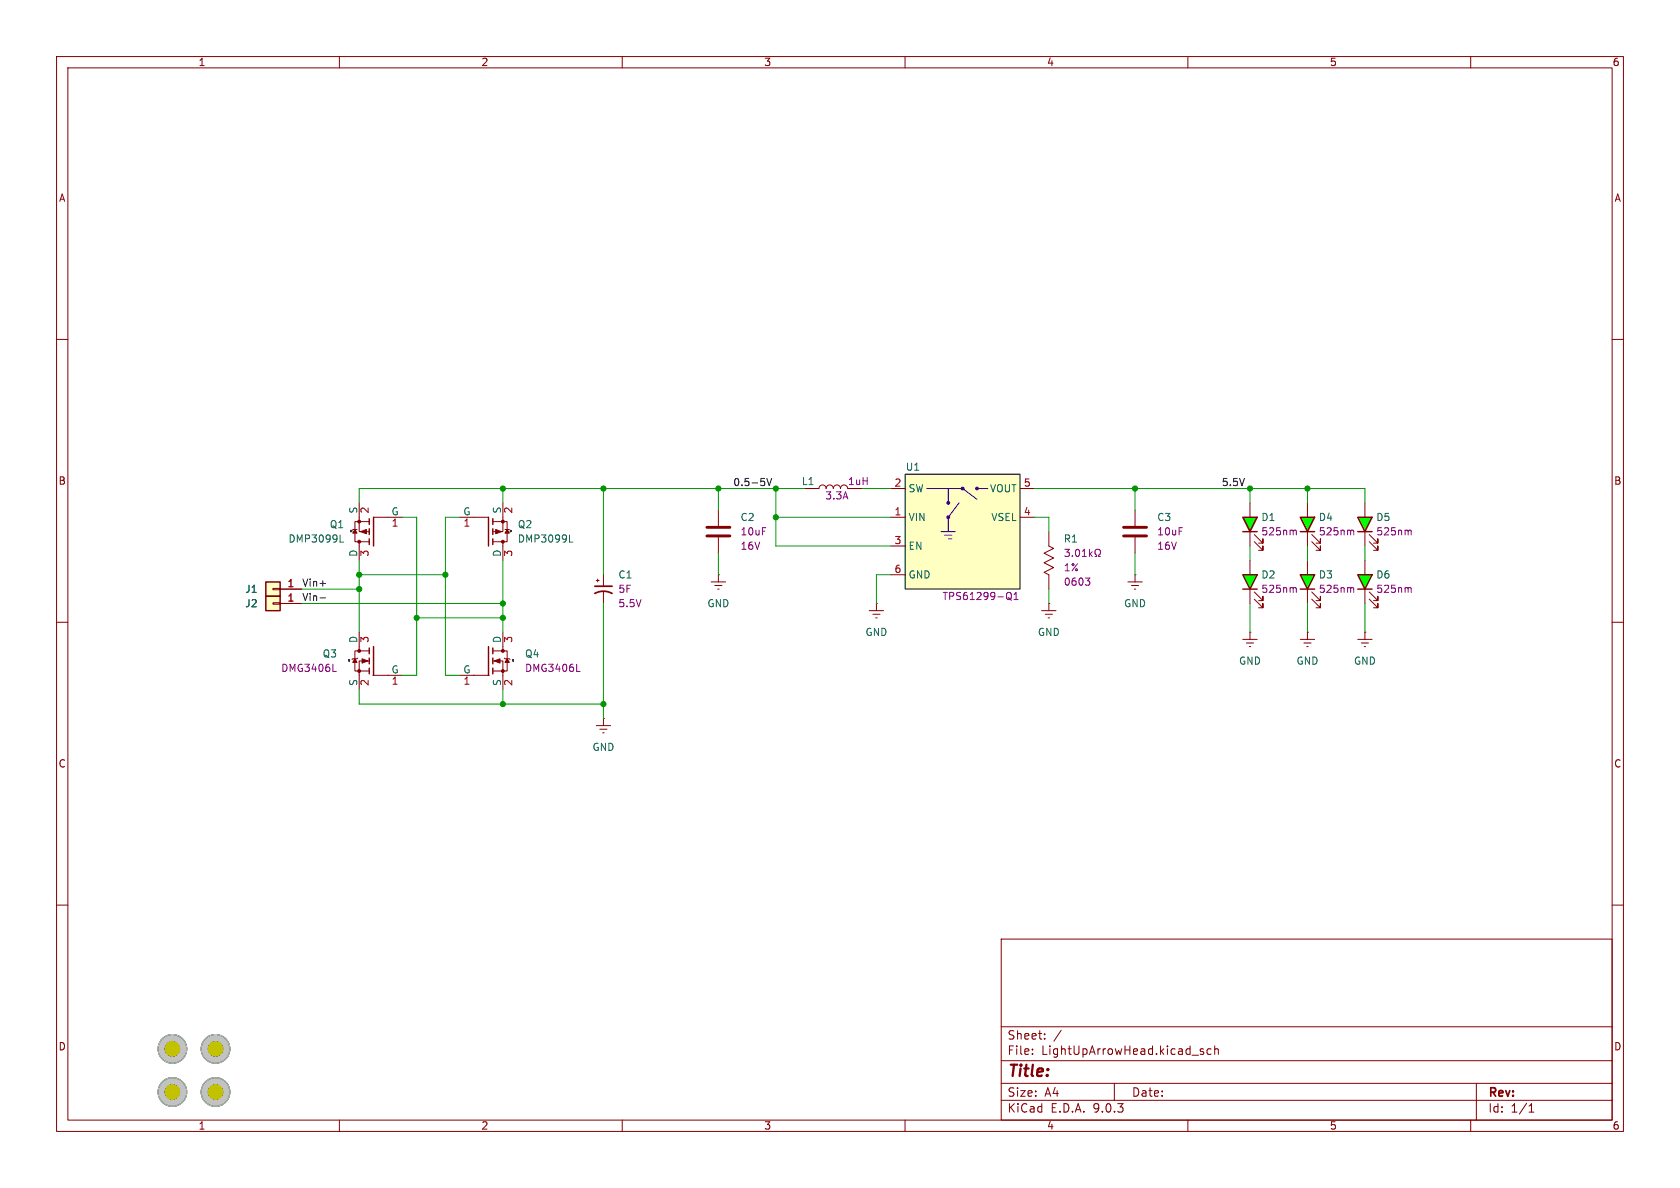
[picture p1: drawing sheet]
<svg xmlns="http://www.w3.org/2000/svg" width="297mm" height="210mm" viewBox="0 0 297 210" stroke-linecap="round" stroke-linejoin="round" font-family="sans-serif">
<g fill="none" stroke="#840000" stroke-width=".18">
<path d="M10 10h277v190h-277zM12 12h273v186h-273zM60 10v2M110 10v2M160 10v2M210 10v2M260 10v2M10 60h2M285 60h2M200.7 90.2v2.8M200.7 95v2.8M10 110h2"/>
<path d="M153.7 108h2.5M154.3 108.6h1.3M154.8 109.2h.3M154.9 106.7h.1M154.9 106.7v1.3M219.7 113h2.5M220.3 113.7h1.3M220.9 114.3h.2M221 111.8h.1M221 111.8v1.2M285 110h2M10 160h2"/>
<path d="M177 166h108v32h-108zM285 160h2M60 198v2M110 198v2M160 198v2M177 194.5h108M177 191.5h108M177 187.5h108M177 181.5h108M182.5 186.3v.1M182.5 185.5v.1M184.7 183.6v.1"/>
<path d="M184.7 182.8v.1M187.6 182.1l-1.3 2M197 191.5v3M210 198v2M212.2 185.7l.6 .4-.2 .3-.4-.1M212.7 185.5l-.3-.1-.2 .2M214.1 185.5l-.4-.1-.3 .3v.4l.1 .2h.6M214.7 185.5l.3-.1 .3 .1 .1 .9M214.7 184.9v1.5M260 198v2M261 191.5v6.5M270.3 196.6h.9"/>
<path d="M270.3 195.5l.4-.4v1.5"/>
</g>
<path d="M198.6 93.2h4.1M198.6 94.7h4.1" fill="none" stroke="#840000" stroke-width=".51"/>
<path d="M219.7 101.6h2.5l-1.2 2.5z" fill="#0f0"/>
<path d="M221 99.1v2.5M221 104.1v2.6M221.7 104.6l1.6 1.6v-.8v.8h-.8M221.7 105.9l1.6 1.5v-.7v.7h-.8" fill="none" stroke="#840000" stroke-width=".18"/>
<path d="M219.7 101.6h2.5l-1.2 2.5zM219.7 104.1h2.5" fill="none" stroke="#840000" stroke-width=".25"/>
<path d="M228.8 103.9l.4 .2v.6" fill="none" stroke="#840084" stroke-width=".18"/>
<path d="M219.7 91.4h2.5l-1.2 2.6z" fill="#0f0"/>
<path d="M221 88.9v2.5M221 94v2.5M221.7 94.5l1.6 1.5v-.7v.7h-.8M221.7 95.8l1.6 1.5v-.8v.8h-.8" fill="none" stroke="#840000" stroke-width=".18"/>
<path d="M219.7 91.4h2.5l-1.2 2.6zM219.7 94h2.5" fill="none" stroke="#840000" stroke-width=".25"/>
<path d="M228.8 93.7l.4 .2v.7" fill="none" stroke="#840084" stroke-width=".18"/>
<path d="M229.9 91.4h2.5l-1.3 2.6z" fill="#0f0"/>
<g fill="none" stroke="#840000" stroke-width=".18">
<path d="M231.1 88.9v2.5M231.1 94v2.5M231.9 94.5l1.5 1.5v-.7v.7h-.7M231.9 95.8l1.5 1.5v-.8v.8h-.7M229.9 113h2.5M230.5 113.7h1.3M231 114.3h.3M231.1 111.8h.1M231.1 111.8v1.2M240 113h2.6M240.7 113.7h1.2M241.2 114.3h.2"/>
<path d="M241.3 111.8h.1M241.3 111.8v1.2"/>
</g>
<path d="M229.9 91.4h2.5l-1.3 2.6zM229.9 94h2.5" fill="none" stroke="#840000" stroke-width=".25"/>
<path d="M239 93.7l.3 .2v.7" fill="none" stroke="#840084" stroke-width=".18"/>
<path d="M229.9 101.6h2.5l-1.3 2.5z" fill="#0f0"/>
<path d="M143.5 86.4h1.3a.64 .64 0 0 1 .6-.7 .64 .64 0 0 1 .6 .7 .64 .64 0 0 1 .7-.7 .64 .64 0 0 1 .6 .7 .64 .64 0 0 1 .7-.7 .64 .64 0 0 1 .6 .7 .64 .64 0 0 1 .6-.7 .64 .64 0 0 1 .7 .7M231.1 99.1v2.5M199.4 102.9h2.5M200 103.5h1.3M200.5 104.1h.3M200.7 101.6h.1M200.7 101.6v1.3M231.1 104.1v2.6M231.9 104.6l1.5 1.6v-.8v.8h-.7M231.9 105.9l1.5 1.5v-.7v.7h-.7" fill="none" stroke="#840000" stroke-width=".18"/>
<path d="M229.9 101.6h2.5l-1.3 2.5zM229.9 104.1h2.5" fill="none" stroke="#840000" stroke-width=".25"/>
<path d="M239 103.9l.3 .2v.6" fill="none" stroke="#840084" stroke-width=".18"/>
<path d="M240 101.6h2.6l-1.3 2.5z" fill="#0f0"/>
<path d="M62.4 93.6h.7M63.5 88.9v5.1h1.8M63.5 95.8v3.3M65.3 92.2h-2.5v3.6h2.5M66 91.4h5.1M241.3 99.1v2.5M241.3 104.1v2.6M242.1 104.6l1.5 1.6v-.8v.8h-.8M242.1 105.9l1.5 1.5v-.7v.7h-.8" fill="none" stroke="#840000" stroke-width=".18"/>
<path d="M65.3 91.7v1M65.3 93.5v1M65.3 95.3v1M66 91.4v5.1M240 101.6h2.6l-1.3 2.5zM240 104.1h2.6" fill="none" stroke="#840000" stroke-width=".25"/>
<path d="M249.1 103.9l.4 .2v.6" fill="none" stroke="#840084" stroke-width=".18"/>
<g fill="#840000" stroke="#840000" stroke-width=".18">
<path d="M63.8 94l1-.4v.8z"/>
<path d="M62.7 93.6l.4 .6h-.7z"/>
<circle cx="63.5" cy="95.8" r=".25"/>
<circle cx="63.5" cy="92.2" r=".25"/>
</g>
<path d="M62.2 93.8h-.2v.3M62.2 93.8h.1M62.2 93.9h-.1M62.2 93.8v.1M62.2 93.9h.1" fill="none" stroke="#000" stroke-width=".18"/>
<path d="M60.1 95.8h.6" fill="none" stroke="#006464" stroke-width=".18"/>
<path d="M47 102.9h2.5v2.5h-2.5z" fill="#ffffc2"/>
<path d="M47 102.9h2.5v2.5h-2.5zM86.4 114.3v5.1M87.1 114.6v1M87.1 116.3v1M87.1 118.1v1" fill="none" stroke="#840000" stroke-width=".25"/>
<path d="M48.3 104h1.2v.3h-1.2zM49.5 104.1h3.8M81.3 119.4h5.2M87.1 115.1h2.6v3.5h-2.6M87.1 116.8h1.8v5.1M88.9 111.8v3.3M89.2 116.3l.1 .2h.7l.2 .1" fill="none" stroke="#840000" stroke-width=".18"/>
<g fill="#840000" stroke="#840000" stroke-width=".18">
<path d="M87.4 116.8l1-.3v.7z"/>
<path d="M89.7 116.5l.3 .6h-.7z"/>
<circle cx="88.9" cy="115.1" r=".25"/>
<circle cx="88.9" cy="118.6" r=".25"/>
</g>
<path d="M90.8 116.6v.3l-.2-.3v.3" fill="none" stroke="#000" stroke-width=".18"/>
<path d="M102 118.7h.6" fill="none" stroke="#840084" stroke-width=".18"/>
<path d="M47 105.4h2.5v2.6h-2.5z" fill="#ffffc2"/>
<path d="M86.4 91.4v5.1M87.1 91.7v1M87.1 93.5v1M87.1 95.3v1M47 105.4h2.5v2.6h-2.5z" fill="none" stroke="#840000" stroke-width=".25"/>
<g fill="none" stroke="#840000" stroke-width=".18">
<path d="M81.3 91.4h5.1M87.1 92.2h2.5v3.6h-2.5M88.9 88.9v5.1h-1.8M88.9 95.8v3.3M89.3 93.6h.7M185.4 94v2.5l.9 .4-1.7 .9 1.7 .8-1.7 .9 1.7 .8-1.7 .9 .8 .4v2.5M48.3 106.6h1.2v.2h-1.2zM49.5 106.7h3.8M184.1 108h2.6M184.8 108.6h1.3M185.3 109.2h.2M185.4 106.7h.1"/>
<path d="M185.4 106.7v1.3"/>
</g>
<g fill="#c2c2c2" stroke="#c2c2c2" stroke-width=".18">
<circle cx="30.5" cy="193" r="2.54"/>
<circle cx="38.1" cy="185.4" r="2.54"/>
<circle cx="38.1" cy="193" r="2.54"/>
<circle cx="30.5" cy="185.4" r="2.54"/>
</g>
<g fill="none" stroke="#000" stroke-width=".18">
<path d="M90.4 93.9h-.1M90.4 93.9l-.2-.1v.3M90.4 93.9h.1"/>
<circle cx="30.5" cy="193" r="2.54"/>
<circle cx="30.5" cy="185.4" r="2.54"/>
<circle cx="30.5" cy="185.4" r="1.27"/>
<circle cx="30.5" cy="193" r="1.27"/>
<circle cx="38.1" cy="193" r="2.54"/>
<circle cx="38.1" cy="185.4" r="2.54"/>
<circle cx="38.1" cy="185.4" r="1.27"/>
<circle cx="38.1" cy="193" r="1.27"/>
</g>
<g fill="#c2c200" stroke="#c2c200" stroke-width=".18">
<circle cx="30.5" cy="193" r="1.27"/>
<circle cx="38.1" cy="185.4" r="1.27"/>
<circle cx="38.1" cy="193" r="1.27"/>
<circle cx="30.5" cy="185.4" r="1.27"/>
</g>
<g fill="none" stroke="#c2c2c2" stroke-width=".18">
<circle cx="30.5" cy="193" r="2.54"/>
<circle cx="30.5" cy="185.4" r="2.54"/>
<circle cx="38.1" cy="193" r="2.54"/>
<circle cx="38.1" cy="185.4" r="2.54"/>
</g>
<path d="M188.3 97.1h.7l-.4 .5 .4 .1v.5l-.2 .2-.5-.2M189.6 98.2v.2M190.2 97.2l.2-.1a.68 .68 0 0 1 .5 .6 .68 .68 0 0 1-.5 .7l-.2-.2-.1-.3zM191.3 98.4h.8M191.3 97.5l.4-.4v1.3M192.6 97.1v1.3M192.7 97.9l.4 .5M193.1 97.5l-.5 .5M193.6 98.4h.3v-.3a.54 .54 0 0 1-.3-.7 .54 .54 0 0 1 .8-.2 .58 .58 0 0 1-.2 .9v.3h.3M191.9 102.2h.8l-.5 .5M192.4 102.7l.3 .2v.3l-.3 .2" fill="none" stroke="#840084" stroke-width=".18"/>
<g fill="#840000" stroke="#840000" stroke-width=".18">
<path d="M87.6 93.6l1 .4-1 .4z"/>
<path d="M89.7 93.6l.3 .6h-.7z"/>
<circle cx="88.9" cy="95.8" r=".25"/>
<circle cx="88.9" cy="92.2" r=".25"/>
</g>
<path d="M100.7 95.8h.6" fill="none" stroke="#006464" stroke-width=".18"/>
<path d="M240 91.4h2.6l-1.3 2.6z" fill="#0f0"/>
<g fill="none" stroke="#840000" stroke-width=".18">
<path d="M241.3 88.9v2.5M241.3 94v2.5M242.1 94.5l1.5 1.5v-.7v.7h-.8M242.1 95.8l1.5 1.5v-.8v.8h-.8M63.2 116.3l-.1 .2h-.7l-.2 .1M63.5 111.8v3.3M65.3 115.1h-2.6v3.5h2.6M65.3 116.8h-1.8v5.1M65.9 119.4h5.2M105.4 102.6h.5M105.7 102.4v.5M106.7 101.6v2"/>
<path d="M106.7 104.6v2.1M125.7 102.9h2.6M126.4 103.5h1.2M126.9 104.1h.2M127 101.6h.1M127 101.6v1.3M105.4 128.3h2.5M106 128.9h1.3M106.6 129.5h.2M106.7 127h.1M106.7 127v1.3"/>
</g>
<path d="M240 91.4h2.6l-1.3 2.6zM240 94h2.6M65.3 114.6v1M65.3 116.3v1M65.3 118.1v1M66 114.3v5.1" fill="none" stroke="#840000" stroke-width=".25"/>
<path d="M249.1 93.7l.4 .2v.7M58.9 118.7h.6" fill="none" stroke="#840084" stroke-width=".18"/>
<g fill="#840000" stroke="#840000" stroke-width=".18">
<path d="M64 116.5l1 .3-1 .4z"/>
<path d="M62.7 116.5l.4 .6h-.7z"/>
<circle cx="63.5" cy="115.1" r=".25"/>
<circle cx="63.5" cy="118.6" r=".25"/>
</g>
<path d="M61.8 116.6v.3l-.2-.3v.3" fill="none" stroke="#000" stroke-width=".18"/>
<path d="M105.2 104.9a3.2 3.2 0 0 1 3 0M105.2 103.6h3" fill="none" stroke="#840000" stroke-width=".3"/>
<path d="M160 83.8h20.3v20.3h-20.3z" fill="#ffffc2"/>
<path d="M163.8 86.4h6.4l2.5 1.9M166.4 94h2.5M167 94.6h1.3M167.6 86.4v2.5M167.6 95.3h.7M169.5 88.9l-1.9 2.5v2.6M172.7 86.4h1.9" fill="none" stroke="#00f" stroke-width=".18"/>
<g fill="#00f" stroke="#00f" stroke-width=".18">
<circle cx="167.6" cy="88.9" r=".25"/>
<circle cx="167.6" cy="91.4" r=".25"/>
<circle cx="170.2" cy="86.4" r=".25"/>
<circle cx="172.7" cy="86.4" r=".25"/>
</g>
<path d="M160 83.8h20.3v20.3h-20.3z" fill="none" stroke="#000" stroke-width=".18"/>
<path d="M127 90.2v2.8M127 95v2.8M157.5 86.4h2.5M157.5 91.4h2.5M157.5 96.5h2.5M180.3 86.4h2.6M180.3 91.4h2.6M49.5 104.1h3.8M49.5 106.7h3.8M157.5 101.6h2.5" fill="none" stroke="#840000" stroke-width=".18"/>
<path d="M178 104.9l.2-.2a.43 .43 0 0 1 .6 .4v.5a.43 .43 0 0 1-.3 .4 .43 .43 0 0 1-.5-.2M178.2 105.7l.6 .4M179.3 106h.7M179.3 105.1l.3-.4v1.3" fill="none" stroke="#840084" stroke-width=".18"/>
<path d="M125 93.2h4M125 94.7h4" fill="none" stroke="#840000" stroke-width=".51"/>
<path d="M135.6 84.6l.4 1.2 .4-1.2M56.6 105.7h1M56.6 103.1h1" fill="none" stroke="#0f0f0f" stroke-width=".18"/>
<g fill="none" stroke="#009600" stroke-width=".18">
<path d="M63.5 99.1v12.7M71.1 91.4h2.6v28h-2.6M81.3 91.4h-2.6v28h2.6M88.9 86.4v2.5M88.9 99.1v12.7M106.7 86.4v15.2M127 86.4v3.8M127 97.8v3.8M137.2 91.4h20.3M137.2 86.4v10.1h20.3M142.2 86.4h-78.7v2.5M152.4 86.4h5.1"/>
<path d="M182.9 86.4h58.4v2.5M182.9 91.4h2.5v2.6M200.7 86.4v3.8M200.7 97.8v3.8M221 86.4v2.5M221 96.5v2.6M231.1 86.4v2.5M231.1 96.5v2.6M241.3 96.5v2.6M53.3 106.7h35.6M53.3 104.1h10.2M63.5 101.6h15.2"/>
<path d="M73.7 109.2h15.2M106.7 106.7v20.3M157.5 101.6h-2.6v5.1M185.4 104.1v2.6M221 106.7v5.1M231.1 106.7v5.1M241.3 106.7v5.1M63.5 121.9v2.6h43.2M88.9 121.9v2.6"/>
</g>
<g fill="#009600" stroke="#009600" stroke-width=".18">
<circle cx="221" cy="86.4" r=".46"/>
<circle cx="200.7" cy="86.4" r=".46"/>
<circle cx="231.1" cy="86.4" r=".46"/>
<circle cx="88.9" cy="106.7" r=".46"/>
<circle cx="88.9" cy="86.4" r=".46"/>
<circle cx="106.7" cy="86.4" r=".46"/>
<circle cx="88.9" cy="124.5" r=".46"/>
<circle cx="106.7" cy="124.5" r=".46"/>
<circle cx="127" cy="86.4" r=".46"/>
<circle cx="137.2" cy="91.4" r=".46"/>
<circle cx="137.2" cy="86.4" r=".46"/>
<circle cx="63.5" cy="104.1" r=".46"/>
<circle cx="78.7" cy="101.6" r=".46"/>
<circle cx="73.7" cy="109.2" r=".46"/>
<circle cx="88.9" cy="109.2" r=".46"/>
<circle cx="63.5" cy="101.6" r=".46"/>
</g>
<text font-size="2.8" fill="#840000" x="178" y="190.9">Title:</text>
<g font-size="2.1" fill="#840000">
<text x="178" y="184">Sheet:</text>
<text x="178" y="186.7">File:</text>
<text x="184.1" y="186.7">LightUpArrowHead.kicad_sch</text>
<text x="178" y="196.9">KiCad</text>
<text x="178" y="194.1">Size:</text>
<text x="184.7" y="194.1">A4</text>
<text x="185.7" y="196.9">E.D.A.</text>
<text x="193.3" y="196.9">9.0.3</text>
<text x="200" y="194.1">Date:</text>
<text x="263" y="194.3">Rev:</text>
<text x="263" y="196.9">Id:</text>
<text x="267.1" y="196.9">1/1</text>
</g>
<g font-size="1.8" fill="#840000">
<text x="35" y="11.9">1</text>
<text x="85" y="11.9">2</text>
<text x="135" y="11.9">3</text>
<text x="185" y="11.9">4</text>
<text x="235" y="11.9">5</text>
<text x="285" y="11.9">6</text>
<text x="10.3" y="35.9">A</text>
<text x="285.3" y="35.9">A</text>
<text x="10.3" y="85.9">B</text>
<text x="285.3" y="85.9">B</text>
<text x="10.3" y="135.9">C</text>
<text x="285.3" y="135.9">C</text>
<text x="10.3" y="185.9">D</text>
<text x="285.3" y="185.9">D</text>
<text x="35" y="199.9">1</text>
<text x="85" y="199.9">2</text>
<text x="135" y="199.9">3</text>
<text x="185" y="199.9">4</text>
<text x="235" y="199.9">5</text>
<text x="285" y="199.9">6</text>
</g>
<g font-size="1.8" fill="#006464">
<text x="160" y="83.4">U1</text>
<text x="141.7" y="86">L1</text>
<text x="160.5" y="87.2">SW</text>
<text x="174.9" y="87.2">VOUT</text>
<text x="58.2" y="93.6">Q1</text>
<text x="63.2" y="90.9" transform="rotate(-90 63.2 90.9)">S</text>
<text x="69.1" y="91.2">G</text>
<text x="81.8" y="91.2">G</text>
<text x="88.6" y="90.9" transform="rotate(-90 88.6 90.9)">S</text>
<text x="91.4" y="93.6">Q2</text>
<text x="130.8" y="92.3">C2</text>
<text x="160.5" y="92.3">VIN</text>
<text x="175.2" y="92.3">VSEL</text>
<text x="204.5" y="92.3">C3</text>
<text x="222.9" y="92.3">D1</text>
<text x="233.1" y="92.3">D4</text>
<text x="243.2" y="92.3">D5</text>
<text x="50.9" y="96.1">DMP3099L</text>
<text x="63.2" y="98.5" transform="rotate(-90 63.2 98.5)">D</text>
<text x="88.6" y="98.5" transform="rotate(-90 88.6 98.5)">D</text>
<text x="91.4" y="96.1">DMP3099L</text>
<text x="160.5" y="97.4">EN</text>
<text x="188" y="96.1">R1</text>
<text x="43.3" y="105">J1</text>
<text x="43.3" y="107.5">J2</text>
<text x="109.2" y="102.5">C1</text>
<text x="125" y="107.5">GND</text>
<text x="160.5" y="102.5">GND</text>
<text x="198.6" y="107.5">GND</text>
<text x="222.9" y="102.5">D2</text>
<text x="233.1" y="102.5">D3</text>
<text x="243.2" y="102.5">D6</text>
<text x="63.2" y="113.8" transform="rotate(-90 63.2 113.8)">D</text>
<text x="88.6" y="113.8" transform="rotate(-90 88.6 113.8)">D</text>
<text x="152.9" y="112.6">GND</text>
<text x="183.4" y="112.6">GND</text>
<text x="56.9" y="116.4">Q3</text>
<text x="69.1" y="119.1">G</text>
<text x="81.8" y="119.1">G</text>
<text x="92.7" y="116.4">Q4</text>
<text x="218.9" y="117.7">GND</text>
<text x="229.1" y="117.7">GND</text>
<text x="239.3" y="117.7">GND</text>
<text x="63.2" y="121.4" transform="rotate(-90 63.2 121.4)">S</text>
<text x="88.6" y="121.4" transform="rotate(-90 88.6 121.4)">S</text>
<text x="104.6" y="132.9">GND</text>
</g>
<g font-size="1.8" fill="#0f0f0f">
<text x="129.5" y="86">0.5-5V</text>
<text x="215.9" y="86">5.5V</text>
<text x="53.3" y="106.3">Vin-</text>
<text x="53.3" y="103.8">Vin+</text>
</g>
<g font-size="1.8" fill="#840084">
<text x="145.8" y="88.5">3.3A</text>
<text x="149.8" y="86">1uH</text>
<text x="130.8" y="94.8">10uF</text>
<text x="204.5" y="94.8">10uF</text>
<text x="222.9" y="94.8">525nm</text>
<text x="233.1" y="94.8">525nm</text>
<text x="243.2" y="94.8">525nm</text>
<text x="130.8" y="97.4">16V</text>
<text x="188" y="101.2">1%</text>
<text x="204.5" y="97.4">16V</text>
<text x="109.2" y="105">5F</text>
<text x="109.2" y="107.5">5.5V</text>
<text x="166.5" y="106.3">TPS61299-Q1</text>
<text x="188" y="103.7">0603</text>
<text x="222.9" y="105">525nm</text>
<text x="233.1" y="105">525nm</text>
<text x="243.2" y="105">525nm</text>
<text x="49.6" y="119">DMG3406L</text>
<text x="92.7" y="119">DMG3406L</text>
</g>
<g font-size="1.8" fill="#a90000">
<text x="158" y="86.1">2</text>
<text x="180.9" y="86.1">5</text>
<text x="65.5" y="90.9" transform="rotate(-90 65.5 90.9)">2</text>
<text x="69.1" y="93.4">1</text>
<text x="81.8" y="93.4">1</text>
<text x="90.9" y="90.9" transform="rotate(-90 90.9 90.9)">2</text>
<text x="158" y="91.2">1</text>
<text x="180.9" y="91.2">4</text>
<text x="65.5" y="98.5" transform="rotate(-90 65.5 98.5)">3</text>
<text x="90.9" y="98.5" transform="rotate(-90 90.9 98.5)">3</text>
<text x="158" y="96.3">3</text>
<text x="158" y="101.3">6</text>
<text x="50.7" y="103.9">1</text>
<text x="50.7" y="106.4">1</text>
<text x="65.5" y="113.7" transform="rotate(-90 65.5 113.7)">3</text>
<text x="90.9" y="113.7" transform="rotate(-90 90.9 113.7)">3</text>
<text x="65.5" y="121.4" transform="rotate(-90 65.5 121.4)">2</text>
<text x="69.1" y="121.4">1</text>
<text x="81.8" y="121.4">1</text>
<text x="90.9" y="121.4" transform="rotate(-90 90.9 121.4)">2</text>
</g>
<g font-size=".4">
<text x="61.8" y="94.3">P</text>
<text x="89.9" y="94.3">P</text>
</g>
</svg>
